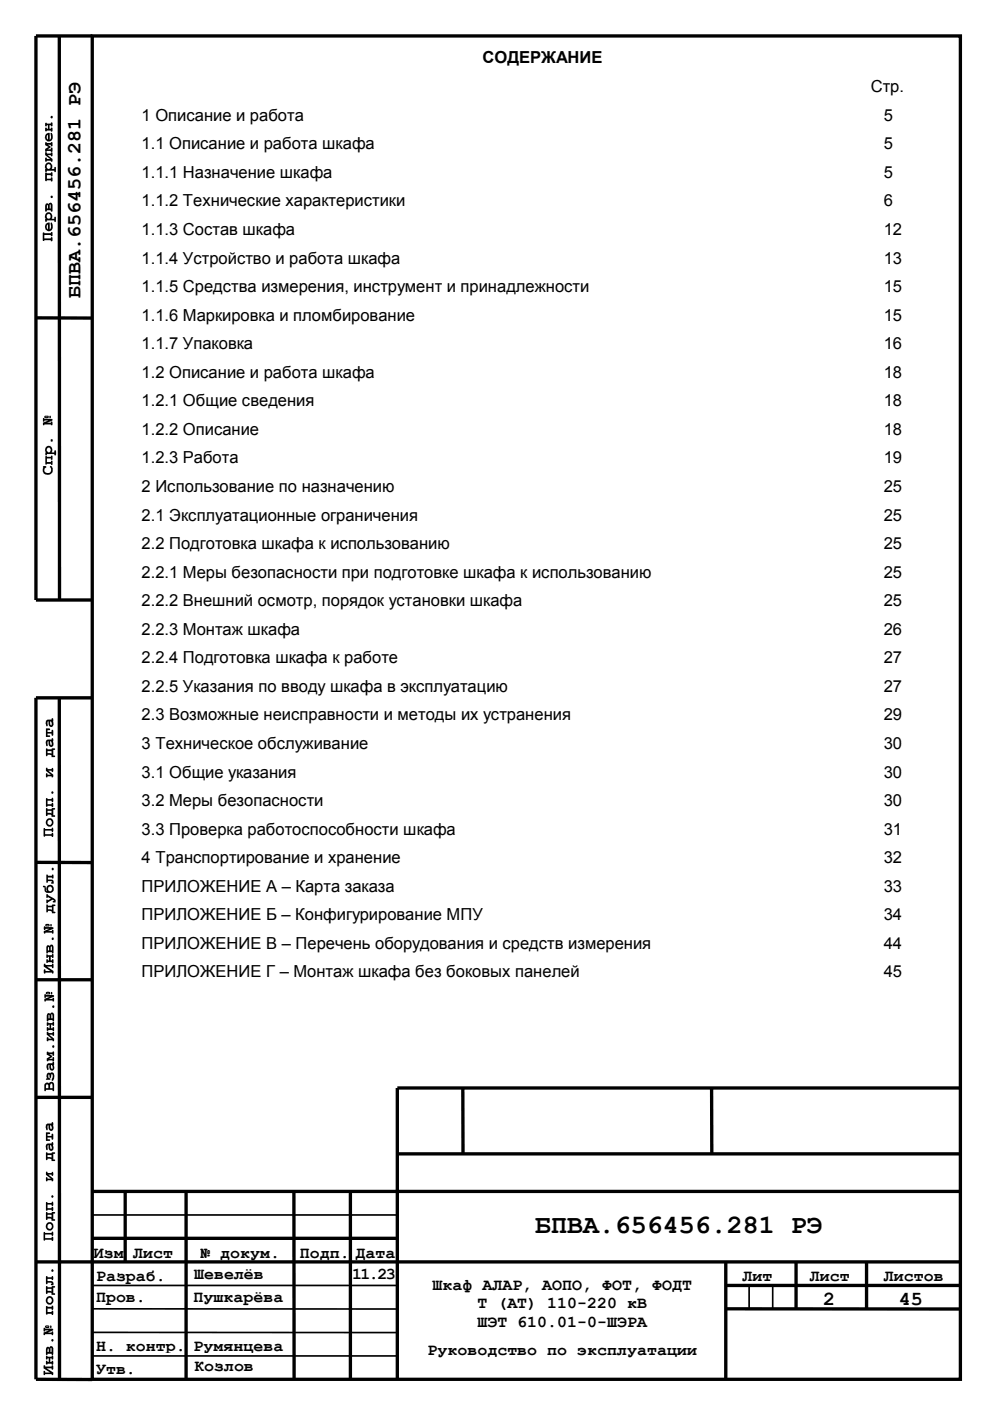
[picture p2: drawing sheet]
<svg xmlns="http://www.w3.org/2000/svg" width="210mm" height="297mm" viewBox="0 0 210 297" stroke-linecap="round" stroke-linejoin="round" font-family="sans-serif">
<g fill="#000">
<path d="M9.6 36.6l1.2 .1 .2-.2 .1 .1-.1 .8h-.2v-.3h-.9v.8h.9a.2 .2 0 0 1 .1-.3 .2 .2 0 0 1 .2 .2l-.1 .7-.2-.1v-.2h-.9a.2 .2 0 0 1-.2 .2 .2 .2 0 0 1-.1-.2zM9.6 30.2l1.2 .1 .2-.2 .1 .1v.6a.19 .19 0 0 1-.2 .2 .19 .19 0 0 1-.1-.2v-.1h-.7l.6 .3v.3l-.6 .4h.7v-.4h.2l.1 .7a.19 .19 0 0 1-.2 .2 .19 .19 0 0 1-.1-.2h-.9a.2 .2 0 0 1-.2 .2 .2 .2 0 0 1-.1-.2v-.4l.7-.4-.7-.4zM9.6 26.1l1.2 .1v-.2l.2-.1 .1 .7a.2 .2 0 0 1-.2 .2 .2 .2 0 0 1-.1-.3h-.3v.8h.3a.2 .2 0 0 1 .1-.3 .2 .2 0 0 1 .2 .3v.5l-.1 .1-.2-.2h-.9l-.2 .2-.1-.6a.2 .2 0 0 1 .2-.3 .2 .2 0 0 1 .1 .3h.3v-.8h-.3a.2 .2 0 0 1-.1 .3 .2 .2 0 0 1-.2-.2zM9.6 32.3h.2l.1 .3h.9v-.3h.2l.1 .6a.2 .2 0 0 1-.2 .2 .2 .2 0 0 1-.1-.2h-.7l1 .8v.4a.19 .19 0 0 1-.2 .2 .19 .19 0 0 1-.1-.2h-.9a.19 .19 0 0 1-.1 .2 .19 .19 0 0 1-.2-.2l.1-.7h.2v.3h.7l-1-.8zM9.1 49.3l1.7 .1 .2-.2 .1 .7a.2 .2 0 0 1-.2 .2 .2 .2 0 0 1-.1-.3h-1.4v.7h1.4a.2 .2 0 0 1 .1-.2 .2 .2 0 0 1 .2 .2v.6l-.1 .1-.2-.3h-1.4l-.3 .2zM9.1 98.9l.6-.1 .1 .2a.73 .73 0 0 0-.2 1.1 .73 .73 0 0 0 1.2 0 .73 .73 0 0 0-.2-1.1l.1-.2a.98 .98 0 0 1 .5 1 .98 .98 0 0 1-.7 .8 1.09 1.09 0 0 1-1.2-.2 1.09 1.09 0 0 1-.2-1.3zM9.7 96.7h.2v.2h.9v-.3l.3 .1v.8h-.2l-.1-.3h-.9v.8h.9l.1-.3h.2v.8l-.2 .1-.1-.3-.9 .1a.18 .18 0 0 1-.2 .1 .18 .18 0 0 1-.1-.2zM9.7 154.4h.7a.19 .19 0 0 1 .2 .2 .19 .19 0 0 1-.2 .2h-.3v.4h.8v-.3a.19 .19 0 0 1 .2-.2 .19 .19 0 0 1 .2 .2v.9a.19 .19 0 0 1-.2 .2 .19 .19 0 0 1-.2-.2v-.3h-.8v.4h.3a.17 .17 0 0 1 .2 .2 .17 .17 0 0 1-.2 .2h-.7zM9.3 175.6h.2l.1 .2h1.3l.1-.2h.3l-.1 .8-.3-.3h-1.3v.8l1.3-.1a.19 .19 0 0 1 .2-.2 .19 .19 0 0 1 .2 .2l-.1 .7-.2-.1-.1-.2h-1.3l-.1 .2h-.2zM9.8 169.2h.2l.1 .2h.8l.2-.3 .2 .3v.4a.2 .2 0 0 1-.2 .3 .2 .2 0 0 1-.2-.3h-.8v.7l.8-.1a.19 .19 0 0 1 .2-.2 .19 .19 0 0 1 .2 .2v.5l-.2 .3-.2-.3h-.8l-.1 .2h-.2zM9.8 162.8h.2l.1 .3h.8l.3-.3 .1 .6a.2 .2 0 0 1-.2 .3 .2 .2 0 0 1-.2-.3h-.7l1.1 .9v.5h-.3l-.1-.2h-.8l-.1 .2h-.2v-.8h.2l.1 .3h.7l-1.1-.9zM9.9 189.6l1.6 .9a.43 .43 0 0 1 .3 .6 .43 .43 0 0 1-.6 .2v-.2l.3-.1-.4-.2-.9 .5-.1 .2h-.3l.1-.8 .3 .2 .6-.4-.6-.3-.2 .2-.2-.1z"/>
<path d="M9.8 185.5h.3l.1 .2h.8l.1-.3 .2 .1v.8h-.2l-.1-.2h-.8v.4h.6a.54 .54 0 0 1 .5 .3 .54 .54 0 0 1 0 .6l-.5-.1 .2-.4-.2-.1h-.6l-.1 .4-.3-.1zM9.9 202.4h.2l.1 .1h.8l.1-.2h.2v.6a.18 .18 0 0 1-.2 .2 .18 .18 0 0 1-.1-.2h-.2v.7h.2l.1-.2h.2v.8h-.2l-.1-.2h-.8l-.3 .2-.1-.6a.18 .18 0 0 1 .2-.2 .18 .18 0 0 1 .2 .2h.2v-.7h-.2a.18 .18 0 0 1-.2 .2 .18 .18 0 0 1-.2-.2zM9.9 216.8l1.2 .1v-.2h.3l.1 .6a.18 .18 0 0 1-.2 .2 .18 .18 0 0 1-.2-.2h-.3v.7h.3l.1-.2h.2l.1 .7-.2 .2-.2-.3-1.2 .1v-.7h.3l.1 .2h.2v-.7h-.2a.2 .2 0 0 1-.2 .2 .2 .2 0 0 1-.2-.2zM9.3 204.4h.3l.1 .2h1.3v-.2l.3-.1v1l-.3-.1v-.3h-1.1l1.4 1v.3a.17 .17 0 0 1-.1 .2 .17 .17 0 0 1-.2-.2h-1.3a.19 .19 0 0 1-.2 .2 .19 .19 0 0 1-.2-.2v-.5l.1-.2 .2 .1 .1 .3h1l-1.4-1zM10.1 227.5l.3-.1 .2 .2a.54 .54 0 0 1 .7-.1 .54 .54 0 0 1 .2 .7v.1a.56 .56 0 0 1-.5 .8v-.2a.64 .64 0 0 0-.1-1.1v.2a.31 .31 0 0 1 0 .4 .31 .31 0 0 1-.4 .1l-.1-.7a.55 .55 0 0 0-.1 .6 .55 .55 0 0 0 .4 .4l-.1 .1-.7 .1-.2-.2 .3-.2-.1-.6zM9.9 223l1.2 .1 .1-.2h.2l.1 .7a.18 .18 0 0 1-.2 .3 .18 .18 0 0 1-.2-.3v-.1h-.6l.5 .4v.2l-.6 .4h.7l.1-.3 .2-.1 .1 .7a.17 .17 0 0 1-.2 .2 .17 .17 0 0 1-.2-.2h-.8a.2 .2 0 0 1-.2 .2 .2 .2 0 0 1-.2-.2v-.4l.7-.4-.7-.4zM9.9 218.8h.3l.1 .2h.8l.1-.2h.2l.1 .6a.18 .18 0 0 1-.2 .2 .18 .18 0 0 1-.2-.2h-.7l1.1 .8v.4a.17 .17 0 0 1-.2 .2 .17 .17 0 0 1-.2-.2h-.8a.19 .19 0 0 1-.2 .2 .19 .19 0 0 1-.2-.2v-.5a.21 .21 0 0 1 .3-.2 .21 .21 0 0 1 .1 .3h.7l-1.1-.8zM9.8 254.9l.2-.1 .1 .3h.8l.2-.3 .2 .2v.5a.2 .2 0 0 1-.2 .2 .2 .2 0 0 1-.2-.3h-.8v.8l.8-.1a.19 .19 0 0 1 .2-.2 .19 .19 0 0 1 .2 .2v.4l-.2 .3-.2-.3h-.8l-.1 .2h-.2zM9.7 240.1h.7a.19 .19 0 0 1 .2 .2 .19 .19 0 0 1-.2 .2h-.3v.3h.8v-.2a.19 .19 0 0 1 .2-.2 .19 .19 0 0 1 .2 .2v.8a.19 .19 0 0 1-.2 .2 .19 .19 0 0 1-.2-.2v-.2h-.8v.4h.3a.17 .17 0 0 1 .2 .1 .17 .17 0 0 1-.2 .2h-.7zM9.8 248.5l.2-.1 .1 .3h.8l.3-.2 .1 .6a.2 .2 0 0 1-.2 .2 .2 .2 0 0 1-.2-.3h-.7l1.1 .9v.5h-.3l-.1-.2h-.8l-.1 .2h-.2v-.8h.2l.1 .3h.7l-1.1-.8zM9.3 261.2h.2l.1 .2h1.3l.1-.2h.3l-.1 .8-.3-.3h-1.3v.8l1.3-.1a.19 .19 0 0 1 .2-.2 .19 .19 0 0 1 .2 .2l-.1 .7h-.2l-.1-.3h-1.3l-.1 .2h-.2zM9.8 276.9l1.1 .2 .1-.2 .2-.1 .1 .2v.5l-.2 .2-.2-.2h-.8v.7h.8l.1-.2h.3v.8h-.3l-.1-.2h-.8a.17 .17 0 0 1-.2 .1 .17 .17 0 0 1-.2-.2z"/>
<path d="M9.8 270.6h.2l.1 .2h.8l.1-.2a.53 .53 0 0 1 .2 .8h-.2l-.1-.3h-.8v.5h.6a.55 .55 0 0 1 .6 .3 .55 .55 0 0 1-.1 .6l-.4-.1 .2-.3-.2-.2h-.7v.3h-.3zM9.8 287.5l1.1 .2 .1-.3h.2l.1 .6a.2 .2 0 0 1-.2 .2 .2 .2 0 0 1-.2-.2h-.2v.8h.2l.1-.3h.3v.6l-.2 .3-.2-.3-1.1 .2v-.8h.2l.1 .3h.2v-.8h-.2a.18 .18 0 0 1-.2 .3 .18 .18 0 0 1-.2-.3zM9.3 289.5h.2l.1 .2h1.3l.1-.2h.2l.1 .7a.2 .2 0 0 1-.2 .2 .2 .2 0 0 1-.2-.3h-1l1.4 .9v.3a.19 .19 0 0 1-.2 .3 .19 .19 0 0 1-.2-.3h-1.3a.17 .17 0 0 1-.2 .2 .17 .17 0 0 1-.2-.2v-.6l.2-.1 .2 .4h1l-1.4-.9z"/>
<path d="M9.8 28.4l.7-.2v1.4a1.36 1.36 0 0 0 .3-1.4h.1a.98 .98 0 0 1 .3 1.2 .98 .98 0 0 1-1.3 .4 1.04 1.04 0 0 1-.1-1.4zM10 28.7l-.1 .6 .3 .3v-1z"/>
<path d="M9.8 34.7a.83 .83 0 0 1 1.1 0 .83 .83 0 0 1 .1 1.1h.5l.1-.4h.2v1l-.2 .1-.1-.3h-1.6l-.2 .3-.1-.3v-.4h.1a.89 .89 0 0 1 .1-1.1zM9.8 35.3a.5 .5 0 0 0 1 0 .5 .5 0 0 0-1 0z"/>
<path d="M9.8 47.5l.3-.3h.4v1.4a1.31 1.31 0 0 0 .3-1.4 .95 .95 0 0 1 .3 1.3 .95 .95 0 0 1-1.2 .4 .98 .98 0 0 1-.1-1.4zM10 47.7l-.1 .6 .3 .3v-1z"/>
<path d="M9.7 43.2l.3-.1 .3 .2a.44 .44 0 0 1 .6-.3 .44 .44 0 0 1 .2 .6v1.1a.2 .2 0 0 1-.2 .2 .2 .2 0 0 1-.1-.3h-.9a.2 .2 0 0 1-.1 .3 .2 .2 0 0 1-.2-.2v-1.1zM10 43.5l-.1 .7h.3v-.6zM10.6 43.3l-.1 .9h.3v-.8z"/>
<path d="M9.7 45.4a.83 .83 0 0 1 1.1-.2 .83 .83 0 0 1 .2 1.2h.5v-.3l.3-.1 .1 .9-.3 .1-.1-.3h-1.6l-.1 .3h-.2v-.6h.1l-.2-.6zM9.9 45.8a.48 .48 0 0 0 .9 0 .48 .48 0 0 0-.9 0z"/>
<path d="M9.1 88.7l1.9 .1 .1 .4-1.2 .4h.9l.1-.2h.1l.1 .7-1.7-.1-.3 .2v-.6l1.1-.4h-.8v.2h-.3zM9.4 88.3l.6-.2a.28 .28 0 0 1 .3 .3 .28 .28 0 0 1-.3 .3l-.5-.1zM9.6 88.4h.5zM10.5 88.4a.22 .22 0 0 1 .4 0 .22 .22 0 0 1-.4 0z"/>
<path d="M9.9 94.7a.83 .83 0 0 1 1.1 .1 .83 .83 0 0 1 0 1.1h.5l.1-.4h.2l.1 .2-.1 .9h-.2l-.1-.3h-1.6v.3h-.2l-.1-.7h.1l-.1-.7zM10 95a.49 .49 0 0 0 0 .8 .49 .49 0 0 0 .7 0 .49 .49 0 0 0-.1-.8l-.2-.1z"/>
<path d="M9.8 158.7h.2l.1 .2h.8a.41 .41 0 0 1 .4-.3 .41 .41 0 0 1 .4 .3l-.4 .1v1.2h.3v.3h-.7v-.4l-.8-.1a.19 .19 0 0 1-.1 .3 .19 .19 0 0 1-.3-.1zM10.1 159.3v.4l.8 .1v-.5z"/>
<path d="M9.8 157l.3-.2h.8l.1-.3h.2l.1 .9a.6 .6 0 0 1-.4 1 .6 .6 0 0 1-.6-.9l-.1-.4-.1 .2v.8l-.2 .1-.2-.7zM10.7 157.1v.8l.1 .1a.46 .46 0 0 0 .2-.5 .46 .46 0 0 0-.3-.4z"/>
<path d="M9.8 152.7l.3-.1h.8l.1-.3h.2l.1 .8a.58 .58 0 0 1 0 .8 .58 .58 0 0 1-.8 0l-.2-1h-.1l-.2 1.1a.68 .68 0 0 1-.2-1.1zM10.7 152.9a.47 .47 0 0 0-.2 .5 .47 .47 0 0 0 .4 .4v-.6z"/>
<path d="M9.7 174.3a.86 .86 0 0 1 1.7 0 .86 .86 0 0 1-1.7 0zM10 174.3a.52 .52 0 0 0 1 0 .52 .52 0 0 0-1 0z"/>
<path d="M9.8 171.4l.2-.1 .1 .3h.8a.4 .4 0 0 1 .4-.3 .4 .4 0 0 1 .4 .3l-.4 .1v1.1l.3 .1 .1 .2-.8 .1-.1-.5h-.7l-.1 .3h-.2zM10.1 171.9v.4l.8 .2v-.6z"/>
<path d="M9.3 196.4l2 .2v.3l-1.1 .5h.8l.1-.3a.44 .44 0 0 1 .3 .4 .44 .44 0 0 1-.3 .5l-.1-.3h-1.3l-.2 .3a.32 .32 0 0 1-.2-.4 .32 .32 0 0 1 .2-.3l1-.4h-.8l-.2 .3a.51 .51 0 0 1-.2-.8zM9.7 196l.5-.1a.28 .28 0 0 1 .3 .3 .28 .28 0 0 1-.3 .2l-.5-.1zM9.9 196.1l.4 .1zM10.7 195.9a.25 .25 0 0 1 .3 .3 .25 .25 0 0 1-.3 .2z"/>
<path d="M9.1 187.8h.2a.39 .39 0 0 1 .4 .5v.5l.3 .1a.83 .83 0 0 1 .2-1.1 .83 .83 0 0 1 1.1 .1 .83 .83 0 0 1-.2 1.2l-.2 .2a1.1 1.1 0 0 1-1.5-.5v-.6l-.3-.2zM10.1 188.5a.5 .5 0 0 0 1 0 .5 .5 0 0 0-1 0z"/>
<path d="M9.8 191.8h.3l.1 .2h.8a.38 .38 0 0 1 .4-.2 .38 .38 0 0 1 .3 .2l-.4 .1v1.2l.5 .2-.2 .1-.6-.1a.34 .34 0 0 0-.4-.4h-.4l-.2 .4-.2-.1zM10.2 192.4v.4l.8 .1v-.5z"/>
<path d="M9.4 210.8l2 .2v.3l-1.1 .5h.8l.1-.3a.44 .44 0 0 1 .3 .4 .44 .44 0 0 1-.3 .4l-.1-.2h-1.4v.2a.33 .33 0 0 1-.3-.3 .33 .33 0 0 1 .2-.3l1-.4h-.9v.3a.45 .45 0 0 1-.3-.8zM9.8 210.4l.6-.1a.28 .28 0 0 1 .3 .2 .28 .28 0 0 1-.3 .3h-.5l-.2-.2zM9.9 210.5l.5 .1zM10.8 210.3a.25 .25 0 0 1 .3 .3 .25 .25 0 0 1-.3 .2z"/>
<path d="M9.9 200.5l.4-.1 .2 .2a.45 .45 0 0 1 .6-.3 .45 .45 0 0 1 .2 .7v1.1h-.3v-.2h-.8l-.2 .3-.2-.1zM10.2 200.8v.7h.2v-.7zM10.8 200.7v.8h.2v-.7z"/>
<path d="M10.1 214.9l.1-.1a.49 .49 0 0 0 .8-.1 .54 .54 0 0 1 .5 .6l-.1 1.2h-.2l-.1-.2h-.8l-.2 .3-.2-.1v-1.2zM10.3 215.2v.7h.2v-.6zM10.9 215.1v.8h.2v-.8z"/>
<path d="M9.6 229.7a.52 .52 0 0 1 .8 0 .59 .59 0 0 1 .7-.3 .59 .59 0 0 1 .4 .7l-.1 1.2-.2 .1-.1-.3h-1.4v.2l-.2 .1-.1-1.3zM9.9 229.9l-.2 .8h.5v-.6zM10.8 229.7l-.2 .3v.7h.5l-.1-.9z"/>
<path d="M9.8 238.4l.3-.2h.8l.1-.2 .2-.1 .1 .8a.58 .58 0 0 1 0 .8 .58 .58 0 0 1-.8 .1l-.2-1h-.1l-.2 1a.68 .68 0 0 1-.2-1.1zM10.7 238.6a.47 .47 0 0 0-.2 .5 .47 .47 0 0 0 .4 .3v-.6z"/>
<path d="M10 225.6l.3-.2h.8l.1-.2 .1-.1 .2 .2-.1 .6a.58 .58 0 0 1 .1 .9 .58 .58 0 0 1-.9 0l-.1-.4v-.6h-.2v.9l-.1 .1a.68 .68 0 0 1-.3-1.1zM10.8 225.8v.5l.2 .3a.43 .43 0 0 0 .2-.4 .43 .43 0 0 0-.4-.4z"/>
<path d="M9.7 260a.86 .86 0 0 1 1.7 0 .86 .86 0 0 1-1.7 0zM10 260a.52 .52 0 0 0 1 0 .52 .52 0 0 0-1 0z"/>
<path d="M9.8 257h.2l.1 .2h.8a.4 .4 0 0 1 .4-.3 .4 .4 0 0 1 .4 .3l-.4 .1v1.2h.3l.1 .2-.8 .1-.1-.4h-.7l-.1 .3-.2-.1zM10.1 257.6v.4l.8 .1v-.5z"/>
<path d="M9.8 244.3h.2l.1 .2h.8a.41 .41 0 0 1 .4-.2 .41 .41 0 0 1 .4 .3h-.4v1.2l.3 .1v.2l-.7 .1v-.5h-.8a.19 .19 0 0 1-.1 .2 .19 .19 0 0 1-.3-.1zM10.1 244.9v.4l.8 .1v-.5z"/>
<path d="M9.9 242.5l1-.1 .1-.2 .2-.1 .1 1a.6 .6 0 0 1-.4 .9 .6 .6 0 0 1-.6-.8l-.1-.4-.1 .2v.8h-.3a1.16 1.16 0 0 1 .1-1.3zM10.7 242.8v.7l.1 .1a.46 .46 0 0 0 .2-.4 .46 .46 0 0 0-.3-.4z"/>
<path d="M9.6 275.7a.9 .9 0 0 1 1.8 0 .9 .9 0 0 1-1.8 0zM10 275.7a.52 .52 0 0 0 1 0 .52 .52 0 0 0-1 0z"/>
<path d="M9.8 272.7h.2l.1 .2h.8a.4 .4 0 0 1 .4-.3 .4 .4 0 0 1 .4 .3l-.4 .1v1.2h.3l.1 .2-.8 .1-.1-.4h-.7l-.1 .2h-.2zM10.1 273.3v.4l.8 .1v-.5z"/>
<path d="M9.3 281.6l2 .2v.3l-1.2 .4h.8l.1-.2a.44 .44 0 0 1 .3 .4 .44 .44 0 0 1-.3 .4l-.1-.2h-1.3l-.1 .2a.33 .33 0 0 1-.3-.3 .33 .33 0 0 1 .2-.4l1-.3h-.8l-.1 .2a.45 .45 0 0 1-.2-.7zM9.6 281.1l.6-.1a.28 .28 0 0 1 .3 .3 .28 .28 0 0 1-.3 .3h-.5l-.2-.3zM9.8 281.3h.4zM10.7 281.1a.22 .22 0 0 1 .2 .2 .22 .22 0 0 1-.3 .2z"/>
<path d="M9.9 285.7a.38 .38 0 0 1 .6 0 .45 .45 0 0 1 .6-.2 .45 .45 0 0 1 .2 .6l-.1 1.2-.3-.3h-.8l-.1 .3h-.2l-.1-1.2zM10.2 285.9l-.1 .7h.2v-.5zM10.8 285.7l-.1 .9h.2v-.8z"/>
<circle cx="10.9" cy="24.8" r=".26"/>
<circle cx="10.9" cy="41.7" r=".26"/>
<circle cx="11" cy="93.4" r=".28"/>
<circle cx="11.1" cy="168" r=".25"/>
<circle cx="11.2" cy="199" r=".26"/>
<circle cx="11.2" cy="184.2" r=".26"/>
<circle cx="11.3" cy="213.4" r=".26"/>
<circle cx="11.3" cy="221.9" r=".26"/>
<circle cx="11.1" cy="253.7" r=".25"/>
<circle cx="11.1" cy="269.4" r=".26"/>
<circle cx="11.1" cy="284.1" r=".26"/>
</g>
<path d="M19.6 7.6h184v284.8h-184z" fill="none" stroke="#000" stroke-width=".71"/>
<g fill="none" stroke="#000" stroke-width=".71" stroke-linecap="butt">
<path d="M12.6 7.6v119.6M19.6 7.6h-12v119.6h12M7.6 67.4h12M12.6 148v144.4M19.6 148h-12v144.4l12 .1M7.6 182.8l12 .1M7.6 207.7h12M7.6 232.7h12M98.1 230.7l.1 13.9M150.9 230.7v13.9M203.6 230.7h-119.4v61.7M19.6 252.6h184"/>
<path d="M26.5 252.6v14.9M39.5 252.6v39.8M62.3 252.6l.1 39.8M74.3 252.6v39.8M84.2 244.6h119.4M7.6 267.5h196M19.6 262.6h64.6M153.9 267.5v24.9M153.9 272.5h49.7M153.9 277.5h49.7M168.8 267.5v10M183.7 267.5v10"/>
</g>
<path d="M19.6 257.6h64.6M19.6 277.5h64.6M19.6 272.5h64.6M158.8 272.5v5M163.8 272.5v5M19.6 287.5h64.6M19.6 282.5h64.6" fill="none" stroke="#000" stroke-width=".35"/>
<text font-size="5.6" x="113.5" y="261.5">БПВА.656456.281 РЭ</text>
<g font-size="4.2">
<text x="17.1" y="63.1" transform="rotate(-90 17.1 63.1)">БПВА.656456.281 РЭ</text>
<text x="174.5" y="276.7">2</text>
<text x="190.6" y="276.7">45</text>
</g>
<g font-size="3.5">
<text x="102.3" y="13.4">СОДЕРЖАНИЕ</text>
<text x="184.6" y="19.6">Стр.</text>
<text x="30" y="25.6">1 Описание и работа</text>
<text x="187.4" y="25.6">5</text>
<text x="30" y="31.7">1.1 Описание и работа шкафа</text>
<text x="187.4" y="31.7">5</text>
<text x="30" y="37.7">1.1.1 Назначение шкафа</text>
<text x="187.4" y="37.7">5</text>
<text x="30" y="43.8">1.1.2 Технические характеристики</text>
<text x="187.4" y="43.8">6</text>
<text x="30" y="49.8">1.1.3 Состав шкафа</text>
<text x="187.4" y="49.8">12</text>
<text x="30" y="55.9">1.1.4 Устройство и работа шкафа</text>
<text x="187.4" y="55.9">13</text>
<text x="30" y="61.9">1.1.5 Средства измерения, инструмент и принадлежности</text>
<text x="187.4" y="61.9">15</text>
<text x="30" y="68">1.1.6 Маркировка и пломбирование</text>
<text x="187.4" y="68">15</text>
<text x="30" y="74">1.1.7 Упаковка</text>
<text x="187.4" y="74">16</text>
<text x="30" y="80.1">1.2 Описание и работа шкафа</text>
<text x="187.4" y="80.1">18</text>
<text x="30" y="86.1">1.2.1 Общие сведения</text>
<text x="187.4" y="86.1">18</text>
<text x="30" y="92.2">1.2.2 Описание</text>
<text x="187.4" y="92.2">18</text>
<text x="30" y="98.3">1.2.3 Работа</text>
<text x="187.4" y="98.3">19</text>
<text x="30" y="104.3">2 Использование по назначению</text>
<text x="187.4" y="104.3">25</text>
<text x="30" y="110.4">2.1 Эксплуатационные ограничения</text>
<text x="187.4" y="110.4">25</text>
<text x="30" y="116.4">2.2 Подготовка шкафа к использованию</text>
<text x="187.4" y="116.4">25</text>
<text x="30" y="122.5">2.2.1 Меры безопасности при подготовке шкафа к использованию</text>
<text x="187.4" y="122.5">25</text>
<text x="30" y="128.5">2.2.2 Внешний осмотр, порядок установки шкафа</text>
<text x="187.4" y="128.5">25</text>
<text x="30" y="134.6">2.2.3 Монтаж шкафа</text>
<text x="187.4" y="134.6">26</text>
<text x="30" y="140.6">2.2.4 Подготовка шкафа к работе</text>
<text x="187.4" y="140.6">27</text>
<text x="30" y="146.7">2.2.5 Указания по вводу шкафа в эксплуатацию</text>
<text x="187.4" y="146.7">27</text>
<text x="30" y="152.7">2.3 Возможные неисправности и методы их устранения</text>
<text x="187.4" y="152.7">29</text>
<text x="30" y="158.8">3 Техническое обслуживание</text>
<text x="187.4" y="158.8">30</text>
<text x="30" y="164.8">3.1 Общие указания</text>
<text x="187.4" y="164.8">30</text>
<text x="30" y="170.9">3.2 Меры безопасности</text>
<text x="187.4" y="170.9">30</text>
<text x="30" y="177">3.3 Проверка работоспособности шкафа</text>
<text x="187.4" y="177">31</text>
<text x="30" y="183">4 Транспортирование и хранение</text>
<text x="187.4" y="183">32</text>
<text x="30" y="189.1">ПРИЛОЖЕНИЕ А – Карта заказа</text>
<text x="187.4" y="189.1">33</text>
<text x="30" y="195.1">ПРИЛОЖЕНИЕ Б – Конфигурирование МПУ</text>
<text x="187.4" y="195.1">34</text>
<text x="30" y="201.2">ПРИЛОЖЕНИЕ В – Перечень оборудования и средств измерения</text>
<text x="187.4" y="201.2">44</text>
<text x="30" y="207.2">ПРИЛОЖЕНИЕ Г – Монтаж шкафа без боковых панелей</text>
<text x="187.4" y="207.2">45</text>
<text x="19.9" y="266.7">Изм</text>
<text x="28.2" y="266.7">Лист</text>
<text x="42.5" y="266.7">№ докум.</text>
<text x="63.6" y="266.7">Подп.</text>
<text x="75.4" y="266.7">Дата</text>
<text x="20.4" y="271.6">Разраб.</text>
<text x="41.1" y="271.2">Шевелёв</text>
<text x="74.7" y="271.2">11.23</text>
<text x="91.7" y="273.5">Шкаф АЛАР, АОПО, ФОТ, ФОДТ</text>
<text x="157.4" y="271.6">Лит</text>
<text x="171.7" y="271.6">Лист</text>
<text x="187.4" y="271.6">Листов</text>
<text x="20.4" y="276">Пров.</text>
<text x="41" y="276">Пушкарёва</text>
<text x="101.2" y="281.3">ШЭТ 610.01-0-ШЭРА</text>
<text x="101.2" y="277.4">Т (АТ) 110-220 кВ</text>
<text x="20.4" y="286.4">Н. контр.</text>
<text x="41" y="286.4">Румянцева</text>
<text x="90.6" y="287.3">Руководство по эксплуатации</text>
<text x="20.4" y="291.3">Утв.</text>
<text x="41.1" y="290.7">Козлов</text>
</g>
</svg>
